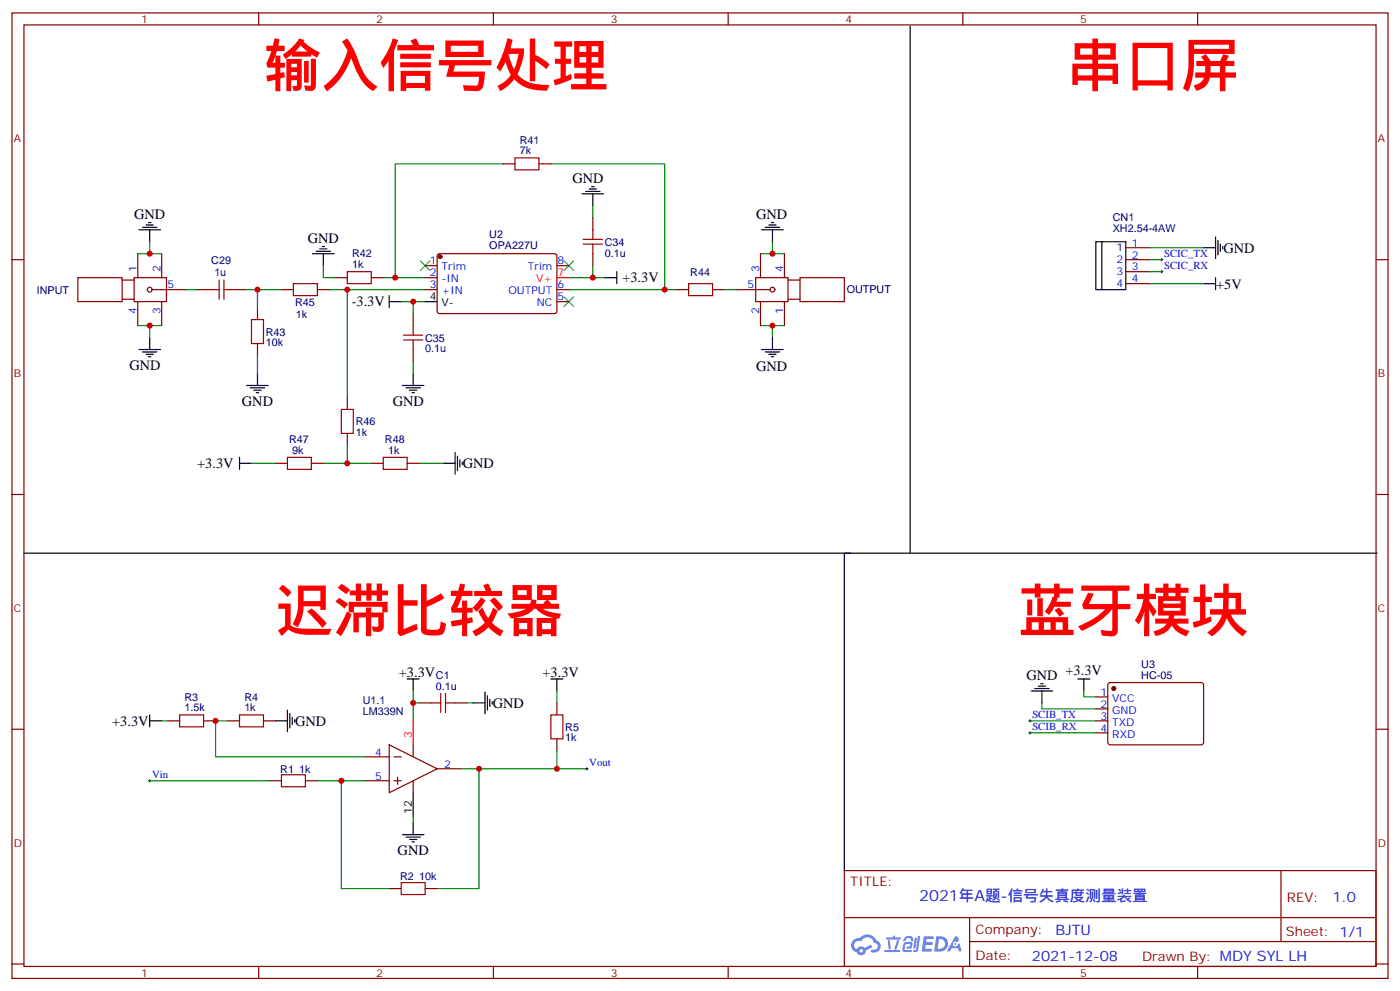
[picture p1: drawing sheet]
<svg xmlns="http://www.w3.org/2000/svg" width="412mm" height="292mm" viewBox="0 0 412 292" stroke-linecap="round" stroke-linejoin="round" font-family="sans-serif">
<g fill="none" stroke="#870000" stroke-width=".35">
<path d="M3.5 3.8h405.4v284.3h-405.4zM7.1 7.3h398.2v277.3h-398.2zM76.2 3.8v3.5M145.3 3.8v3.5M214.5 3.8v3.5M283.6 3.8v3.5M352.8 3.8v3.5M3.5 76.5h3.6M405.3 76.5h3.6M3.5 145.6h3.6M405.3 145.6h3.6M3.5 214.8h3.6"/>
<path d="M405.3 214.8h3.6M248.7 256.4h156.6v28.2h-156.6zM377.3 256.4v20.9M248.7 270.2h156.5M285.6 277.3h119.6M285.6 270.2v14.2M3.5 283.9h3.6M76.2 284.6v3.5M145.3 284.6v3.5M214.5 284.6v3.5M283.6 284.6v3.5M352.8 284.6v3.5"/>
<path d="M405.3 283.9h3.6"/>
</g>
<g fill="#5487ff">
<path d="M272.1 275.7h2.6l.3 .2-.1 .6h-2l-.1 1h1.6l.4 .4-.4 .4h-1.7l-.2 1.1 1.8 .1 .3 .3-.2 .4h-2.9z"/>
<path d="M281.4 275.8h.7l.4 1.3-.7 .3a.74 .74 0 0 0-1.1 .3 .74 .74 0 0 0 .5 1.1 .74 .74 0 0 0 .9-.7l.5-.3 .7 2.4h-.9l-.2-1h-1.9l-.5 1h-.9z"/>
<path d="M269.5 276.2h.6l-.4 2.9a.31 .31 0 0 1-.3 .3 .31 .31 0 0 1-.3-.3z"/>
<path d="M270.4 275.7h.6l-.5 4a.89 .89 0 0 1-.7 .7 .89 .89 0 0 1-.9-.3l1-.5z"/>
<path d="M266.8 275.9l.6-.2 1.2 .1 .5 1.3-.6 .1-.4-.9-1 .1a.95 .95 0 0 1-1 .8l-.1-.2z"/>
<path d="M266.4 277.6l1.8-.2a1.04 1.04 0 0 1 .6 1.1 1.04 1.04 0 0 1-.8 .9h-.7a.29 .29 0 0 1-.3-.4 .29 .29 0 0 1 .3-.2h.7l.2-.8h-1.4l-.4 1.8h1.9a.29 .29 0 0 1 .3 .3 .29 .29 0 0 1-.3 .3h-2l-.4-.3 .2-2.1z"/>
<path d="M260.5 279.8h4.4a.3 .3 0 0 1 .3 .3 .3 .3 0 0 1-.3 .3h-4.3z"/>
<path d="M264.3 276.9h.6l-.5 1.6a1.02 1.02 0 0 1-.7 1.2l-.2-.3z"/>
<path d="M261.5 276.9h.6l.3 2.4-.3 .3-.3-.2z"/>
<path d="M261.1 276.1h1.9l.2-.5h.5l-.1 .5h1.5a.29 .29 0 0 1 .3 .3 .29 .29 0 0 1-.3 .3h-3.9z"/>
<path d="M275.8 275.7l-.6 4.5h1.4a2.27 2.27 0 0 0 2.7-2.3 2.27 2.27 0 0 0-2.7-2.2zM276.6 276.5a1.5 1.5 0 0 1 1.8 1.6 1.5 1.5 0 0 1-1.9 1.3h-.3z"/>
<path d="M251.4 276.9a2.09 2.09 0 0 0 1 3.5 1.37 1.37 0 0 0 1.5 .9 1.37 1.37 0 0 0 1.1-1.4l2-1-.5-.7-1.8 1a1.4 1.4 0 0 0-2.3 .4 1.32 1.32 0 0 1-.6-1.9 1.32 1.32 0 0 1 1.9-.4 2.02 2.02 0 0 1 2-1.3 2.02 2.02 0 0 1 1.8 1.6 1.09 1.09 0 0 1 1.1 1.4 1.09 1.09 0 0 1-1.6 .7 .41 .41 0 0 0-.5 .3 .41 .41 0 0 0 .4 .5 1.89 1.89 0 0 0 2.4-1.2 1.89 1.89 0 0 0-1.2-2.4 2.98 2.98 0 0 0-5-.6l-1 .1zM253.2 280a.52 .52 0 0 1 1 0 .52 .52 0 0 1-1 0z"/>
<circle cx="281.4" cy="278" r=".28"/>
</g>
<g fill="none" stroke="#008700" stroke-width=".35">
<path d="M148.2 48.3h-31.8v33.5M162.3 48.3h33.5v37h-28.2M40.6 74.7h7M44.1 71.2v3.5M95.2 78.2v3.6h3.6M174.6 60.6v3.5M174.6 78.2v3.6M224 74.7h7.1M227.5 71.2v3.5M338.7 73h15.8M338.7 76.5h3.5M40.6 95.9h7"/>
<path d="M44.1 95.9v3.5M54.7 85.3h3.5M72.3 85.3h3.5v5.3M75.8 85.3h7.1M97 85.3h28.2M102.3 85.3v31.8M112.9 81.8h12.3M118.2 88.8h7M121.7 88.8v3.6M167.6 81.8h10.6M195.8 85.3h3.5M213.4 85.3h3.6"/>
<path d="M224 95.9h7.1M227.5 95.9v3.5M338.7 80h3.5M338.7 83.5h15.8M75.8 104.7v5.3M121.7 106.5v3.5M74.1 136.5h7M95.2 136.5h14.2M102.3 131.2v5.3M123.5 136.5h7M47.6 212.3h1.8M67 212.3h-3.5v10.6h44.1"/>
<path d="M121.7 203.5v8.8M121.7 207h1.8M137.6 207h1.7M164 203.5v3.5M303.4 212.3h19.4M303.4 215.8h19.4M306.9 207v1.8h15.9M319.3 203.5v1.7h3.5M44.1 229.9h35.3M93.5 229.9h14.1M100.5 229.9v31.8h14.2M135.8 226.4h5.3v35.3h-12.3"/>
<path d="M164 221.1v5.3h-22.9M164 226.4h8.9M121.7 240.5v1.8"/>
</g>
<g fill="none" stroke="#870000" stroke-width=".35">
<path d="M148.2 48.3h3.5M158.7 48.3h3.6M40.6 74.7v7.1M47.6 74.7v7.1M125.2 78.2h3.6M129 74.9l.5-.2 34.1 .1 .4 .6v16.5l-.7 .5-34.1-.1-.4-.6v-16.3zM164 78.2h3.6M174.6 64.1v3.6M174.6 74.7v3.5M224 74.7v7.1M231.1 74.7v7.1M331.6 73h7.1"/>
<path d="M331.6 76.5h7.1M22.9 81.8h13.1v7h-13.1zM36 88.1h3.5M36 82.5h3.5M39.5 81.8h9.5v7h-9.5zM40.6 88.8v7.1M44.8 85.3h9.9M47.6 88.8v7.1M58.2 85.3h3.5M68.8 85.3h3.5M75.8 90.6v3.5M82.9 85.3h3.5"/>
<path d="M93.5 85.3h3.5M98.8 81.8h3.5M109.4 81.8h3.5M121.7 92.4v3.5M125.2 85.3h3.6M125.2 81.8h3.6M164 85.3h3.6M164 88.8h3.6M199.3 85.3h3.5M209.9 85.3h3.5M217 85.3h9.8M222.6 81.8h9.5v7h-9.5z"/>
<path d="M224 88.8v7.1M231.1 88.8v7.1M232.1 88.1h3.6M232.1 82.5h3.6M235.7 81.8h13v7h-13zM331.6 80h7.1M331.6 83.5h7.1M75.8 101.2v3.5M102.3 117.1v3.5M121.7 102.9v3.6M81.1 136.5h3.6M91.7 136.5h3.5"/>
<path d="M102.3 127.6v3.6M109.4 136.5h3.5M119.9 136.5h3.6M49.4 212.3h3.5M60 212.3h3.5M67 212.3h3.6M77.6 212.3h3.5M114.7 219.4l14.1 7-14.1 7.1zM121.7 219.4v3.5M123.5 207h3.5M134.1 207h3.5M164 207v3.5"/>
<path d="M164 217.6v3.5M322.8 212.3h3.5M322.8 205.2h3.5M322.8 208.8h3.5M322.8 215.8h3.5M326.6 201.2l.4-.2 27.1 .1 .4 .6v17.2l-.7 .5-27-.1-.5-.6v-17zM79.4 229.9h3.5M90 229.9h3.5M107.6 222.9h7.1M107.6 229.9h7.1M116.1 222.9h2.1M116.1 229.9h2.1"/>
<path d="M117.1 228.9v2.1M121.7 229.9v3.6M128.8 226.4h7M114.7 261.7h3.5M125.2 261.7h3.6"/>
<circle cx="44.1" cy="85.3" r=".71"/>
<circle cx="227.5" cy="85.3" r=".71"/>
</g>
<g fill="none" stroke="#000" stroke-width=".35">
<path d="M268.1 7.7v155.2M171.4 57.1h6.4M172.5 56.4h4.2M173.6 55.7h2.1M174.3 55h.7M174.6 57.1v3.5M40.9 67.7h6.4M42 67h4.2M43 66.3h2.2M43.7 65.5h.7M44.1 67.7v3.5M92.1 74.7h6.3"/>
<path d="M93.1 74h4.3M94.2 73.3h2.1M94.9 72.6h.7M95.2 74.7v3.5M224.4 67.7h6.3M225.4 67h4.3M226.5 66.3h2.1M227.2 65.5h.7M227.5 67.7v3.5M324.6 71.2h7v14.1h-7zM324.6 71.2h-1.8v14.1h1.8M354.5 73h3.6"/>
<path d="M358.1 69.8v6.3M358.8 70.8v4.3M359.5 71.9v2.1M360.2 72.6v.7M44.1 99.4v3.5M114.7 88.8h3.5M114.7 87.1v3.5M125.2 88.8h3.6M178.2 81.8h3.5M181.7 80v3.5M227.5 99.4v3.5M354.5 83.5h3.6"/>
<path d="M358.1 81.8v3.5M40.9 102.9h6.4M42 103.6h4.2M43 104.4h2.2M43.7 105.1h.7M72.7 113.5h6.3M73.7 114.2h4.3M74.8 114.9h2.1M75.5 115.6h.7M75.8 110v3.5M118.5 113.5h6.4M119.6 114.2h4.2"/>
<path d="M120.6 114.9h2.2M121.4 115.6h.7M121.7 110v3.5M224.4 102.9h6.3M225.4 103.6h4.3M226.5 104.4h2.1M227.2 105.1h.7M70.6 136.5h3.5M70.6 134.7v3.5M130.5 136.5h3.6M134.1 133.3v6.3M134.8 134.3v4.3"/>
<path d="M135.5 135.4v2.1M136.2 136.1v.7M7.1 162.9h398.6M250.5 162.9h-1.8v93.5M119.9 200h3.6M121.7 200v3.5M162.3 200h3.5M164 200v3.5M317.5 200h3.5M319.3 200v3.5M44.1 210.5v3.6M44.1 212.3h3.5"/>
<path d="M81.1 212.3h3.6M84.7 209.1v6.4M85.4 210.2v4.2M86.1 211.2v2.2M86.8 211.9v.8M139.3 207h3.6M142.9 203.8v6.4M143.6 204.9v4.2M144.3 206v2.1M145 206.7v.7M303.7 203.5h6.4M304.8 202.8h4.2"/>
<path d="M305.9 202.1h2.1M306.6 201.4h.7M306.9 203.5v3.5M121.7 233.5v7M118.5 245.8h6.4M119.6 246.5h4.2M120.6 247.2h2.2M121.4 247.9h.7M121.7 242.3v3.5"/>
</g>
<g fill="none" stroke="#a10000" stroke-width=".35">
<path d="M151.7 46.5h7v3.5h-7zM171.8 71.9h5.6M171.8 70.5h5.6M174.6 67.7v2.8M174.6 71.9v2.8M61.7 85.3h2.9M64.6 82.5v5.6M66 85.3h2.8M66 82.5v5.6M74.1 94.1h3.5v7.1h-3.5zM86.4 83.5h7.1v3.6h-7.1zM102.3 80h7.1v3.5h-7.1z"/>
<path d="M118.9 98.7h5.6M121.7 95.9v2.8M202.8 83.5h7.1v3.6h-7.1zM118.9 100.1h5.6M121.7 100.1v2.8M84.7 134.7h7v3.5h-7zM100.5 120.6h3.6v7h-3.6zM112.9 134.7h7v3.5h-7zM52.9 210.5h7.1v3.6h-7.1zM70.6 210.5h7v3.6h-7zM127 207h2.8M129.8 204.2v5.6"/>
<path d="M131.2 207h2.9M131.2 204.2v5.6M162.3 210.5h3.5v7.1h-3.5zM82.9 228.2h7.1v3.5h-7.1zM118.2 259.9h7v3.6h-7z"/>
</g>
<path d="M123.8 76.8l2.8 2.9M126.6 76.8l-2.8 2.9M166.2 76.8l2.8 2.9M169 76.8l-2.8 2.9M166.2 87.4l2.8 2.8M169 87.4l-2.8 2.8" fill="none" stroke="#3c3" stroke-width=".35"/>
<g fill="#870000" stroke="#870000" stroke-width=".35">
<circle cx="129.6" cy="75.6" r=".53"/>
<circle cx="328.1" cy="202.8" r=".53"/>
</g>
<path d="M164 81.8h3.6M121.7 212.3v7.1" fill="none" stroke="#f00" stroke-width=".35"/>
<path d="M341.8 76.5h.7M342.2 76.1v.7M342.2 79.7v.7M341.8 80h.7M303 212.3h.7M303 215.8h.7M303.4 211.9v.8M303.4 215.5v.7M43.7 229.9h.7M44.1 229.6v.7M172.5 226.4h.7M172.9 226.1v.7" fill="none" stroke="#000" stroke-width=".29"/>
<g fill="#c00">
<circle cx="44.1" cy="74.7" r=".88"/>
<circle cx="44.1" cy="95.9" r=".88"/>
<circle cx="195.8" cy="85.3" r=".88"/>
<circle cx="116.4" cy="81.8" r=".88"/>
<circle cx="174.6" cy="81.8" r=".88"/>
<circle cx="121.7" cy="88.8" r=".88"/>
<circle cx="75.8" cy="85.3" r=".88"/>
<circle cx="102.3" cy="136.5" r=".88"/>
<circle cx="102.3" cy="85.3" r=".88"/>
<circle cx="227.5" cy="74.7" r=".88"/>
<circle cx="227.5" cy="95.9" r=".88"/>
<circle cx="121.7" cy="207" r=".88"/>
<circle cx="100.5" cy="229.9" r=".88"/>
<circle cx="141.1" cy="226.4" r=".88"/>
<circle cx="164" cy="226.4" r=".88"/>
<circle cx="63.5" cy="212.3" r=".88"/>
</g>
<g font-size="16.9" fill="#f00">
<text x="77.6" y="25.3">输入信号处理</text>
<text x="314" y="25.3">串口屏</text>
<text x="81.1" y="185.8">迟滞比较器</text>
<text x="299.9" y="185.8">蓝牙模块</text>
</g>
<text font-size="4.6" fill="#00f" x="270.8" y="265.4">2021年A题-信号失真度测量装置</text>
<g font-size="4.2">
<text x="168.6" y="53.8">GND</text>
<text x="39.5" y="64.5">GND</text>
<text x="222.7" y="64.5">GND</text>
<text x="90.7" y="71.5">GND</text>
<text x="360.4" y="74.4">GND</text>
<text x="183.3" y="83.2">+3.3V</text>
<text x="358.2" y="85">+5V</text>
<text x="103.6" y="90.3">-3.3V</text>
<text x="38.1" y="109">GND</text>
<text x="222.8" y="109.1">GND</text>
<text x="71.3" y="119.6">GND</text>
<text x="115.7" y="119.6">GND</text>
<text x="58.1" y="137.8">+3.3V</text>
<text x="136.3" y="137.9">GND</text>
<text x="117.5" y="199.2">+3.3V</text>
<text x="159.8" y="199.2">+3.3V</text>
<text x="302.3" y="200.2">GND</text>
<text x="313.9" y="198.8">+3.3V</text>
<text x="145.2" y="208.4">GND</text>
<text x="33.1" y="213.7">+3.3V</text>
<text x="87" y="213.7">GND</text>
<text x="117.1" y="251.9">GND</text>
</g>
<g font-size="4.2" fill="#00f">
<text x="392.5" y="265.7">1.0</text>
<text x="310.9" y="275.2">BJTU</text>
<text x="304" y="283">2021-12-08</text>
</g>
<g font-size="3.9" fill="#800">
<text x="250.5" y="261">TITLE:</text>
<text x="379.1" y="265.7">REV:</text>
<text x="287.4" y="275.2">Company:</text>
<text x="378.7" y="275.8">Sheet: 1/1</text>
<text x="287.4" y="282.9">Date:</text>
<text x="336.4" y="282.9">Drawn By: MDY SYL LH</text>
</g>
<g font-size="3.2" fill="#800">
<text x="41.6" y="6.8">1</text>
<text x="110.8" y="6.8">2</text>
<text x="179.9" y="6.8">3</text>
<text x="249.1" y="6.8">4</text>
<text x="318.2" y="6.8">5</text>
<text x="4.1" y="41.9">A</text>
<text x="405.9" y="41.9">A</text>
<text x="4.1" y="111.1">B</text>
<text x="405.9" y="111.1">B</text>
<text x="4.1" y="180.2">C</text>
<text x="405.9" y="180.2">C</text>
<text x="4.1" y="249.3">D</text>
<text x="405.9" y="249.3">D</text>
<text x="41.6" y="287.6">1</text>
<text x="110.8" y="287.6">2</text>
<text x="179.9" y="287.6">3</text>
<text x="249.1" y="287.6">4</text>
<text x="318.2" y="287.6">5</text>
</g>
<g font-size="3.2" fill="#000080">
<text x="153.1" y="45.4">7k</text>
<text x="153.1" y="42.3">R41</text>
<text x="327.8" y="65">CN1</text>
<text x="144.1" y="70">U2</text>
<text x="327.8" y="68.3">XH2.54-4AW</text>
<text x="62.2" y="77.7">C29</text>
<text x="103.7" y="75.8">R42</text>
<text x="144.1" y="73.3">OPA227U</text>
<text x="178.2" y="75.5">0.1u</text>
<text x="178.2" y="72.4">C34</text>
<text x="63.1" y="81.4">1u</text>
<text x="103.7" y="79">1k</text>
<text x="203.3" y="81.2">R44</text>
<text x="10.9" y="86.5">INPUT</text>
<text x="249.4" y="86.4">OUTPUT</text>
<text x="86.9" y="90">R45</text>
<text x="87.2" y="93.5">1k</text>
<text x="78.3" y="102">10k</text>
<text x="78.3" y="98.9">R43</text>
<text x="125.2" y="100.6">C35</text>
<text x="125.2" y="103.8">0.1u</text>
<text x="104.8" y="125.3">R46</text>
<text x="85.2" y="130.6">R47</text>
<text x="104.8" y="128.4">1k</text>
<text x="113.4" y="130.6">R48</text>
<text x="86.1" y="133.6">9k</text>
<text x="114.3" y="133.6">1k</text>
<text x="336.2" y="196.9">U3</text>
<text x="128.4" y="203.1">0.1u</text>
<text x="128.4" y="200">C1</text>
<text x="336.2" y="200">HC-05</text>
<text x="54.3" y="209.5">1.5k</text>
<text x="54.3" y="206.3">R3</text>
<text x="72" y="209.5">1k</text>
<text x="72" y="206.3">R4</text>
<text x="106.9" y="207.2">U1.1</text>
<text x="106.9" y="210.5">LM339N</text>
<text x="166.5" y="215.2">R5</text>
<text x="166.5" y="218.4">1k</text>
<text x="82.6" y="227.6">R1</text>
<text x="88.1" y="227.6">1k</text>
<text x="117.8" y="259.3">R2</text>
<text x="123.5" y="259.3">10k</text>
</g>
<g font-size="3.2" fill="#00f">
<text x="126.6" y="77.9">1</text>
<text x="164.2" y="77.9">8</text>
<text x="328.9" y="74">1</text>
<text x="328.9" y="77.5">2</text>
<text x="333.4" y="72.6">1</text>
<text x="333.4" y="76.1">2</text>
<text x="342.9" y="75.6">SCIC_TX</text>
<text x="40.2" y="80" transform="rotate(-90 40.2 80)">1</text>
<text x="47.3" y="80" transform="rotate(-90 47.3 80)">2</text>
<text x="126.6" y="81.4">2</text>
<text x="130.1" y="79.7">Trim</text>
<text x="130.1" y="83.2">-IN</text>
<text x="155.5" y="79.7">Trim</text>
<text x="223.7" y="80" transform="rotate(-90 223.7 80)">3</text>
<text x="230.7" y="80" transform="rotate(-90 230.7 80)">4</text>
<text x="328.9" y="81.1">3</text>
<text x="333.4" y="79.7">3</text>
<text x="333.4" y="83.2">4</text>
<text x="342.9" y="79.1">SCIC_RX</text>
<text x="49.4" y="84.9">5</text>
<text x="126.6" y="84.9">3</text>
<text x="130.1" y="86.7">+IN</text>
<text x="149.8" y="86.7">OUTPUT</text>
<text x="164.2" y="88.5">5</text>
<text x="164.2" y="84.9">6</text>
<text x="220.2" y="84.9">5</text>
<text x="328.9" y="84.6">4</text>
<text x="40.2" y="92.6" transform="rotate(-90 40.2 92.6)">4</text>
<text x="47.3" y="92.6" transform="rotate(-90 47.3 92.6)">3</text>
<text x="158.1" y="90.2">NC</text>
<text x="223.7" y="92.6" transform="rotate(-90 223.7 92.6)">2</text>
<text x="230.7" y="92.6" transform="rotate(-90 230.7 92.6)">1</text>
<text x="324.1" y="204.9">1</text>
<text x="324.1" y="208.4">2</text>
<text x="327.6" y="206.7">VCC</text>
<text x="304.1" y="211.4">SCIB_TX</text>
<text x="304.1" y="214.9">SCIB_RX</text>
<text x="324.1" y="211.9">3</text>
<text x="324.1" y="215.5">4</text>
<text x="327.6" y="210.2">GND</text>
<text x="327.6" y="213.7">TXD</text>
<text x="327.6" y="217.2">RXD</text>
<text x="110.5" y="222.5">4</text>
<text x="130.9" y="226.1">2</text>
<text x="173.6" y="225.5">Vout</text>
<text x="44.8" y="229.1">Vin</text>
<text x="110.5" y="229.6">5</text>
</g>
<g font-size="3.2" fill="#f00">
<text x="158" y="83.2">V+</text>
<text x="164.2" y="81.4">7</text>
<text x="121.4" y="217.2" transform="rotate(-90 121.4 217.2)">3</text>
</g>
<g font-size="3.2">
<text x="126.6" y="88.5">4</text>
<text x="130.1" y="90.2">V-</text>
<text x="121.4" y="239.6" transform="rotate(-90 121.4 239.6)">12</text>
</g>
</svg>
